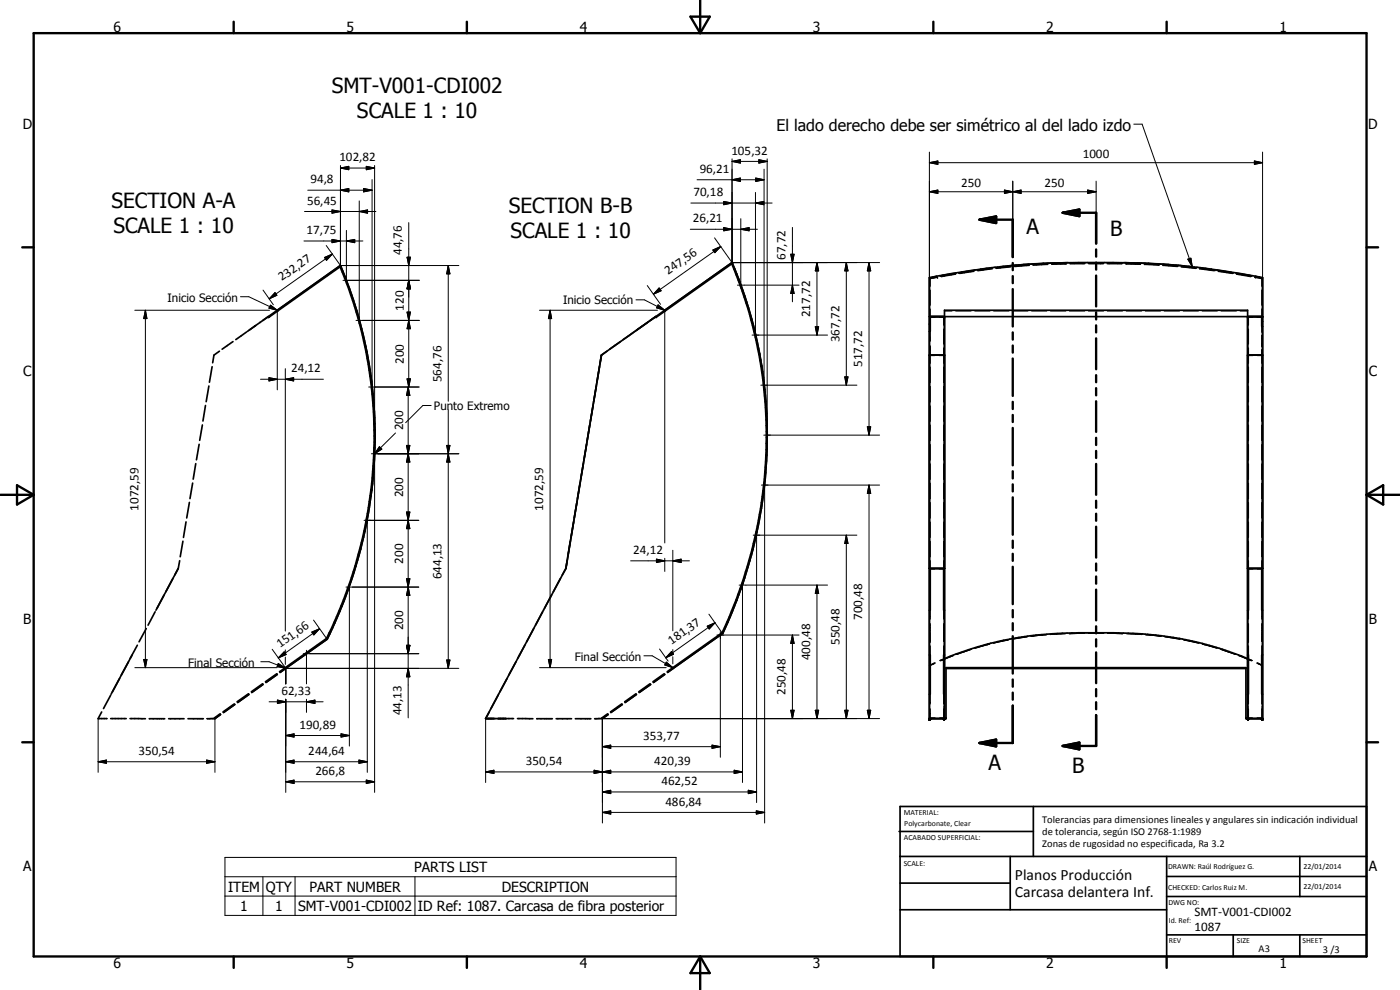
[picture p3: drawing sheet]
<svg xmlns="http://www.w3.org/2000/svg" width="420mm" height="297mm" viewBox="0 0 420 297" stroke-linecap="round" stroke-linejoin="round" font-family="sans-serif">
<g fill="none" stroke="#000" stroke-width=".51">
<path d="M102.2 79.7l3.2 8.4M102.2 79.7l-19 13.4 .1 .2M102.2 79.7l-21.7 15.3M102.2 79.7l.7 1.6M219.7 78.8l2.1 5.2 2.3 6.8M219.7 78.8l3.2 8.3M219.7 78.8l-.2 .1M219.7 78.8l-39.2 27.8M313.1 79l-10.7 .8M320.6 78.8l-7.5 .2M337.3 78.8l7.5 .2 10.6 .8M74 99.6l-3.2 2.3"/>
<path d="M80.5 95l-6.3 4.4M80.5 95l.2 .2M80.7 95.2l-.2 .1M83.3 93.3l18.8-13.2a134.1 134.1 0 0 1-4.1 111.5l-14.1 9.9M83.3 93.3l-2.6 1.9M102.9 81.6a121.4 121.4 0 0 1 5.6 16.9M105.5 88.3a121.1 121.1 0 0 1 4.2 15.5M108.5 98.7l1.6 6.8 .9 5.4M190.3 99.6l-3.3 2.3M192.7 97.9l-1.6 1.1M196.9 95.2l-.1 .1M196.9 95.2l-.1-.2-1.7 1.1"/>
<path d="M199.5 93.1l.1 .2M199.6 93.3l20-14.1a135.9 135.9 0 0 1-2.9 110.7l-14.8 10.4M199.6 93.3l-2.7 1.9M223.5 88.8l2.1 6.9M224.6 92.2l.5 1.8M225.2 94.1l1.3 5.3 2.1 10.5M226 97.4l2 8.8 .9 5.4M278.9 83.3a221.6 221.6 0 0 1 44.9-4.5h10.2a221.7 221.7 0 0 1 44.9 4.5v132.3h-5v-15.3h-90v15.3h-5zM278.9 95h100M279.2 95v4.4M378.7 95v3M62.7 115.8l-.8 4.7"/>
<path d="M63.7 110l-.8 4.7M65.9 105.4l-1.7 1.2-.4 2.2M69.9 102.5l-3.2 2.3M109.8 103.9l1.7 10.7 .8 9M111.5 114.5l.4 3.6M111.9 118.2l.2 1.8M179 115.8l-.8 4.7M179.9 110l-.8 4.7M180.5 106.6l-10.7 64M182.1 105.4l-1.6 1.2M186.2 102.5l-3.2 2.3M228.8 111.5l.5 3.6"/>
<path d="M229.1 113.2l.2 1.9M229.3 115.1l.2 1.8M229.5 116.8l.4 5.5M229.7 118.6l.4 5.4M278.9 106.6h4.6M374.4 106.6h4.5M58.7 139.1l-.7 4.7M59.8 133.3l-.8 4.7M60.7 127.5l-.8 4.6M61.7 121.7l-.8 4.6M112.3 138l-.2 3.6M112.3 123.5l.1 1.9"/>
<path d="M112.4 125.3l.1 1.9M112.5 127.1l-.2 10.9M175.1 139.1l-.8 4.7M176.1 133.3l-.9 4.7M177 127.5l-.8 4.6M178 121.7l-.8 4.6M230 138.3l-.4 5.4M230.1 124l.1 1.8M230.2 125.8v3.6M230.2 134.7l-.1 1.8M230.2 131.1l-.2 7.2M230.2 129.3v1.9"/>
<path d="M55.8 156.6l-.7 4.6M56.8 150.7l-.8 4.7M57.8 144.9l-.8 4.7M109.8 157.7l-.7 3.5M110.5 154.1l-1.4 7.1M110.5 154.1l-.3 1.8M112 143.4l-1.5 10.7M112.1 141.6l-.1 1.8M172.2 156.6l-.8 4.6M173.1 150.7l-.8 4.7M174.1 144.9l-.8 4.7M227.1 159.6l-1.1 5.2"/>
<path d="M227.9 156.1l-1.9 8.7M227.9 156.1l-.4 1.8M228.5 152.6l-.6 3.5M228.8 150.8l-.3 1.7M229.4 145.4l-.9 7.2M229.6 143.6l-.2 1.9M49.2 178.6l-2.1 3.9M53.9 168.2l-.4 2.4-6.7 12.5M54.9 162.4l-.8 4.6M103.9 178.5l-2.7 6.7-3 6.6-12.4 8.7M103.9 178.5l-1.3 3.4M104.5 176.8l-.6 1.7"/>
<path d="M105.7 173.4l-1.8 5.1M105.7 173.4l-1.2 3.4M106.2 171.7l-.5 1.7M108.2 164.7l-2.5 8.7M109.1 161.2l-.9 3.6M165.5 178.6l-2.1 3.9M168.2 173.6l-2.1 3.9M169.8 170.6l-24.1 45M169.8 170.6l-1.1 2M170.2 168.2l-.4 2.4M171.1 162.4l-.7 4.6M225 168.3l-1 3.4"/>
<path d="M226 164.8a150.2 150.2 0 0 1-9.1 25.2l-14.9 10.5M278.9 170.6h4.6M279.2 170.6v12.5M283.2 170.6v12.5M374.4 170.6h4.5M374.7 170.6v12.5M378.7 170.6v12.5M38.6 198.6l-2.2 4M39.7 196.5l-6.4 11.8M41.2 193.6l-2.1 4M43.9 188.6l-2.2 4M46.6 183.6l-2.2 4"/>
<path d="M154.8 198.6l-2.1 4M157.5 193.6l-2.1 4M162.8 183.6l-2.1 4M279.2 196.5v11.8M283.2 196.5v11.8M283.5 197.6a104.3 104.3 0 0 1 40-7.7h10.9a104.2 104.2 0 0 1 40 7.7M374.7 196.5v11.8M378.7 196.5v11.8M30.5 213.6l-1 2h2.6M33.2 215.6h4.7M33.2 208.6l-2.1 4M39 215.6h4.6"/>
<path d="M44.8 215.6h4.6M50.6 215.6h4.6M56.4 215.6h4.6M64.5 215.5v.1M64.5 215.6h-2.3M66.1 214.2l-1.7 1.2M66.2 214.4l-1.7 1.2M70.3 211.2l-3.4 2.4M70.5 211.4l-3.4 2.4M74.6 208.2l-3.4 2.4M74.7 208.4l-3.4 2.4M78.8 205.1l-3.4 2.5"/>
<path d="M78.9 205.4l-3.3 2.4M83.1 202.1l-3.4 2.5M83.2 202.4l-3.4 2.4M85.6 200.3l.2 .2M85.8 200.5l-1.7 1.3M145.7 215.6h8.4M146.8 213.6l-1.1 2M149.5 208.6l-2.1 4M155.3 215.6h4.6M161.1 215.6h4.7M166.9 215.6h4.6M172.7 215.6h4.6"/>
<path d="M180.8 215.6h-2.3M182.4 214.2l-1.7 1.2 .1 .2M182.5 214.4l-1.7 1.2M186.6 211.2l-3.4 2.4M186.8 211.4l-3.5 2.4M190.9 208.2l-3.4 2.4M191 208.4l-3.4 2.4M195.1 205.1l-3.4 2.5M195.3 205.4l-3.5 2.4M199.3 202.1l-3.4 2.5M199.5 202.4l-3.4 2.4M201.9 200.3l.1 .2"/>
<path d="M201.9 200.3l-1.7 1.2M202 200.5l-1.6 1.3M279.2 215.6h.1M283.5 215.6v-122.5h90.9v122.5M283.5 215.4h.4M283.9 200.5h90M373.9 215.4h.5M378.7 215.6h.1M269.8 249.5h40.3M270.1 242h140v45h-140zM270.1 257h140M303.2 257v16"/>
<path d="M310.1 242v15M350.1 257v30M390.1 257v12M270.1 265h33.1M270.1 273h80M350.1 269h60M350.1 263h60M350.1 280.5h60M370.1 280.5v6.5M390.1 280.5v6.5"/>
</g>
<g fill="#000">
<circle cx="281.4" cy="83.2" r=".18"/>
<circle cx="283.5" cy="95.2" r=".25"/>
<circle cx="364.9" cy="80.9" r=".18"/>
<circle cx="374.4" cy="95.2" r=".25"/>
<circle cx="376.8" cy="83.1" r=".18"/>
<circle cx="378.9" cy="95" r=".18"/>
<circle cx="378.9" cy="95" r=".25"/>
<circle cx="378.7" cy="104.9" r=".18"/>
<circle cx="279.2" cy="192.4" r=".18"/>
<circle cx="374.7" cy="192.4" r=".18"/>
<circle cx="278.9" cy="215.6" r=".25"/>
<circle cx="279.2" cy="215.6" r=".25"/>
<circle cx="283.2" cy="215.6" r=".25"/>
<circle cx="283.5" cy="215.6" r=".25"/>
<circle cx="374.4" cy="215.6" r=".25"/>
<circle cx="374.7" cy="215.6" r=".25"/>
<circle cx="378.7" cy="215.6" r=".25"/>
<circle cx="378.9" cy="215.6" r=".25"/>
</g>
<g fill="none" stroke="#000" stroke-width=".35">
<path d="M302.4 79.8l-2.4 .3M303.3 79.9l-4.5 .5M303.3 80l-4.5 .4M307.1 79.6l-2.7 .3M307.1 79.6l-2.7 .2M308 79.5l-.9 .1M308.6 79.5h.2l-1.7 .1M308.9 79.7l-4.4 .3M314.4 79.2h.1M314.4 79.2l-4.4 .2 4.4-.2M314.5 79.4l-4.5 .2M320 79l-4.5 .2 4.5-.1"/>
<path d="M320.1 79.2l-4.5 .1M321.7 79h-.6h4.5M322.8 78.8h-2.2M323.9 78.8h4.5M325.6 79.2h-4.5M326.7 79.2h4.5M326.7 79h4.5M329.5 78.8h4.4M332.3 79.2h4.4M332.3 79h4.5M334.8 79h1.9M335.1 78.8h2.2"/>
<path d="M337.9 79.2l4.4 .1M337.9 79l4.4 .2-4.4-.1M343.4 79.4l4.4 .2M347.9 79.4l-4.4-.2 4.4 .3M348.9 79.7l4.5 .3M353.5 79.8l-4.5-.3 4.5 .4M354.6 79.9l4.5 .5M354.6 80l4.5 .4M355.4 79.8l2.4 .3M278.9 83.5l2.2-.4zM279.2 95.2h1.4M279.2 87v4.6"/>
<path d="M279.2 92.7v2.3h-.3M279.2 99.4v3M281.3 82.8l-2.4 .5M281.4 83.2l-2.2 .4v2.3M282 95.2h1.5M283.2 98.7v4.6M283.3 95.3l-.1 2.3M283.4 95.3h.1M283.5 93.3h2.2M284.3 82.5l-2.1 .4 .4-.1M285.7 82.3l1-.2-3.2 .6M286.8 82.3l-4.3 .8"/>
<path d="M286.8 93.3h4.6M287.1 81.8l-4.7 .8M292.1 81.3h.1M292.1 81.3l-4.4 .7 4.5-.7M292.3 81.4l-4.4 .7M292.6 93.3h4.5M293 80.9l-4.7 .8M297.7 80.5l-4.4 .6M297.7 80.6l-4.4 .6M297.8 80.7l-4.4 .6M298.2 93.3h4.6M298.9 80.2l-4.7 .6"/>
<path d="M303.4 80.1l-4.4 .5M303.9 93.3h4.6M309.6 93.3h4.5M315.3 93.3h4.6M321 93.3h4.5M326.7 93.3h4.5M332.3 93.3h4.6M338 93.3h4.6M343.7 93.3h4.6M349.4 93.3h4.6M354.5 80.1l4.4 .5M355.1 93.3h4.6"/>
<path d="M359 80.2l4.7 .6M360 80.7l4.4 .6M360.2 80.5l4.4 .7M360.2 80.6l1.1 .1M360.8 93.3h4.5M361.9 80.8l2.7 .3M364.9 80.9l4.7 .8M365.5 81.4l4.4 .7M365.7 81.3l4.5 .7-1.6-.3M365.7 81.3l1 .1M366.5 93.3h4.5M369.9 82.1h.1"/>
<path d="M370.7 81.8l4.7 .8M371 82.3l4.4 .8M371.3 82.2l4.3 .7zM372.2 93.3h2.2M374.4 95.3h.1M374.4 95.2h1.5M374.6 95.3l.1 2.3M374.7 98.7v4.6M376.5 83.2l2.2 .4v2.3M376.6 82.8l2.3 .5M377.3 95.2h1.4M377.9 83.3l-1.1-.2 2.1 .4"/>
<path d="M378.7 87v4.6M378.7 92.7l.1 2.3M378.7 98v1.7M378.9 95h.1M279.2 103.8v5.2M279.2 110.2v4.6M279.2 116v4.6M279.2 106.7h1.3M281.8 106.7h1.4M283.2 110.5h.1M283.2 101.9h.1M283.2 104.4v4.6"/>
<path d="M283.2 110.2v4.6M283.2 116v4.6M283.4 110.5h.1M283.4 101.9h.1M374.4 110.5h.1M374.4 101.9h.1M374.6 110.5h.1M374.6 101.9h.1M374.7 104.4v4.6M374.7 110.2v4.6M374.7 116v4.6M374.7 106.7h1.3"/>
<path d="M377.3 106.7h1.4M378.7 100.6v3.5M378.7 104.9v4.1M378.7 110.2v4.6M378.7 116v4.6M279.2 121.8v4.6M279.2 127.6v4.6M279.2 133.4v4.6M279.2 139.2v4.6M283.2 121.8v4.6M283.2 127.6v4.6M283.2 133.4v4.6"/>
<path d="M283.2 139.2v4.6M374.7 121.8v4.6M374.7 127.6v4.6M374.7 133.4v4.6M374.7 139.2v4.6M378.7 121.8v4.6M378.7 127.6v4.6M378.7 133.4v4.6M378.7 139.2v4.6M279.2 145v4.6M279.2 150.8v4.6M279.2 156.6v4.6"/>
<path d="M283.2 145v4.6M283.2 150.8v4.6M283.2 156.6v4.6M374.7 145v4.6M374.7 150.8v4.6M374.7 156.6v4.6M378.7 145v4.6M378.7 150.8v4.6M378.7 156.6v4.6M279.2 170.7h1.3M279.2 162.4v4.6M279.2 168.2v2.4"/>
<path d="M279.2 170.6h1.3M281.8 170.7h1.4M281.8 170.6h1.4M283.2 174.5h.1M283.2 162.4v4.6M283.2 168.2v2.4M283.4 174.5h.1M374.4 174.5h.1M374.6 174.5h.1M374.7 170.7h1.3M374.7 162.4v4.6M374.7 168.2v2.4"/>
<path d="M374.7 170.6h1.3M377.3 170.7h1.4M377.3 170.6h1.4M378.7 162.4v4.6M378.7 168.2v2.4M279.2 183.1v2.7M279.2 187.1v5.3M279.2 193.8v2.7M280.6 199l-1.7 .8M280.6 198.8l-1.4 .7M283.2 183.1v2.7M283.2 187.1v5.3"/>
<path d="M283.2 193.8v2.7M283.5 197.6l-1.5 .6M286.1 196.7l-3.8 1.5M291.5 194.8l-4.3 1.5M297 193.3l-4.4 1.2M302.6 192l-4.5 1M303.8 191.8h.1M308.3 191.1l-4.5 .7M314 190.5l-4.6 .4M319.7 190.1l-4.5 .3M325.5 190l-4.6 .1M326.6 190h4.6"/>
<path d="M332.4 190l4.6 .1M338.1 190.1l4.6 .3M343.9 190.5l4.5 .4M349.6 191.1l4.5 .7M355.2 192l4.5 1M360.8 193.3l4.5 1.2M366.4 194.8l4.3 1.5M371.8 196.7l3.8 1.5M374.4 197.6l1.5 .6M374.7 183.1v2.7M374.7 187.1v5.3M374.7 193.8v2.7"/>
<path d="M377.3 199l1.6 .8M377.3 198.8l1.4 .7M378.7 183.1v2.7M378.7 187.1v5.3M378.7 193.8v2.7M278.9 210.8h.3M278.9 214.1h.3M279.2 208.3v2.9M279.2 212.7v2.9M279.2 215.4h1.4M282 215.4h1.5M283.2 208.3v2.9"/>
<path d="M283.2 212.7v2.9M283.2 212.1h.1M283.2 212.8h.1M283.4 212.1h.1M283.4 212.8h.1M374.4 215.4h1.5M374.4 212.1h.1M374.4 212.8h.1M374.6 212.1h.1M374.6 212.8h.1M374.7 208.3v2.9M374.7 212.7v2.9"/>
<path d="M377.3 215.4h1.4M378.7 208.3v2.9M378.7 212.7v2.9M378.7 212.1h.1M378.7 212.8h.1M378.9 212.1h.1M378.9 212.8h.1"/>
</g>
<g fill="none" stroke="#000" stroke-width=".71">
<path d="M10.1 9.9h400v277.1h-400zM70.1 6.5v3.4M140.1 6.5v3.4M207.2 5h5.8l-2.9 4.9zM210.1 0v9.9M280.1 6.5v3.4M350.1 6.5v3.4M6.7 74.2h3.4M294 65.9l4.9-1v2zM294 65.9h9.9v11.2M303.9 78.9v2.2M318.9 63.8l5-.9v2z"/>
<path d="M318.9 63.8h10.1v9.3M329 74.8v2.2M329 78.8v2.1M410.1 74.2h3.5M303.9 82.8v2.2M303.9 86.7v11.3M303.9 99.7v2.2M329 82.7v9.2M329 93.7v2.1M329 97.6v2.1M303.9 103.7v2.1M303.9 107.6v11.2"/>
<path d="M329 101.5v9.3M329 112.6v2.1M329 116.5v2.1M303.9 120.6v2.1M303.9 124.5v2.1M303.9 128.4v11.2M329 120.4v9.2M329 131.4v2.1M329 135.3v2.1M329 139.2v9.3M.1 148.5h10M5.1 145.6l5 2.9-5 2.9z"/>
<path d="M303.9 141.4v2.2M303.9 145.3v2.1M303.9 149.2v11.2M329 150.2v2.2M329 154.1v2.2M329 158v9.3M410.1 148.5h10M410.1 148.5l5-2.9v5.8zM303.9 162.2v2.2M303.9 166.2v2.1M303.9 170.1v11.2M329 169.1v2.1"/>
<path d="M329 173v2.1M329 176.9v9.2M303.9 183v2.2M303.9 187v2.1M303.9 190.9v11.2M329 187.9v2.1M329 191.8v2.2M329 195.7v9.3M303.9 203.9v2.1M303.9 207.8v2.1M303.9 211.7v11.2h-9.9M329 206.8v2.1"/>
<path d="M329 210.7v2.1M329 214.5v9.3h-10.1M6.7 222.7h3.4M294 222.9l4.9-1v2zM318.9 223.8l5-1v2zM410.1 222.7h3.5M70.1 287v3.4M140.1 287v3.4M210.1 287v10M210.1 287l2.9 5h-5.8zM280.1 287v3.4M350.1 287v3.4"/>
</g>
<g fill="none" stroke="#000" stroke-width=".3">
<path d="M340.3 37.3h2.5l15 42.7M92.4 57.1h19.3M102.2 50.4l2.5-.5v1zM102.2 57.1l2.5-.5v1zM102.2 50.4h10.2M102.2 49.7v30M109.1 56.6l2.6 .5-2.6 .5zM109.9 49.9l2.5 .5-2.5 .5zM111.7 53.9v63.2M112.4 49.7v85M209.2 53.9h20.1M219.7 48.4l2.5-.5v1z"/>
<path d="M219.7 53.9l2.5-.5v1zM219.7 48.4h10.5M219.7 47.7v31.1M226.7 57.7v43.9M226.8 53.4l2.5 .5-2.5 .5zM227.7 47.9l2.5 .5-2.5 .5zM229.3 50.8v65.7M230.2 47.7v83.9M278.9 48.8l2.6-.5v1zM278.9 57.5l2.6-.5v1zM278.9 48.8h100M278.9 45.6v37.7"/>
<path d="M278.9 57.5h50.1M301.4 57l2.5 .5-2.5 .5zM301.4 57l5 1v-1l-5 1zM303.9 57.5l2.5-.5v1zM303.9 54.4v11.5M326.4 57l2.6 .5-2.6 .5zM329 54.4v9.4M376.5 48.3l2.4 .5-2.4 .5zM378.9 45.6v37.7M91.2 72.3h17.7M91.4 63.5h21.4M97.4 77.3l2.3-1.1-1.7 1.9z"/>
<path d="M97.9 73.7l4.3 6M99.6 63l2.6 .5-2.6 .5zM99.6 71.8l2.6 .5-2.6 .5zM99.7 76.2l-18.9 13.5M102.2 79.7h35.5M104 72.3l2.5-.5v1zM104 69.1v16M107.8 63.5l2.5-.5v1zM107.8 60.3v36.9M122.2 77.2h1l-.5 2.5zM122.7 66.8v49.3M134.5 79.7l.5 2.5h-.9z"/>
<path d="M134.5 79.7v40.7M207.2 68.8h20.1M207.3 60.9h24.4M213.9 75l2.4-1-1.8 1.8zM214.4 71.4l5.3 7.4M216.3 74l-20.2 14.3M217.2 60.5l2.5 .4-2.5 .5zM217.2 68.3l2.5 .5-2.5 .5zM219.7 78.8h44.3M222.3 68.8l2.5-.5v1zM222.3 65.6v20.9M226.7 60.9l2.5-.4v.9z"/>
<path d="M237.3 76.3h1l-.5 2.5zM237.8 68.2v22.4M245.2 78.8l.5 2.5h-1zM245.2 78.8v21.7M254 78.8l.5 2.5h-1zM254 78.8v36.8M260.8 78.8l.5 2.5h-1zM260.8 78.8v51.8M356.5 77.8l.9-.3 .4 2.5zM40.5 93.1h40.4M43.6 93.1l.5 2.5h-1zM43.6 93.1v107.2"/>
<path d="M72.2 89h2.5l8.5 4.1M78.9 87l3.1 4.4M81.2 91.6l2 1.5-2.5-.6zM82.5 87.8l.6 .8-2.3 1.1zM83.1 93.1h.1M83.1 93l.1 .1M83.2 93.1v23.9M83.9 92.6l-.6 .6M99.3 81.7l-1.1 1.1M102.9 84.1h22.9M103.2 82.3l-.2 .2M104.5 85.5l-.2 .2"/>
<path d="M105.7 88.8l-.3 .2M106.8 92.2l-.3 .2M106.8 96.1h19M107.8 95.7l-.2 .2M108.7 99.2l-.2 .2M122.2 93.6h1l-.5 2.5zM122.2 93.6l1 5h-1l1-5zM122.7 84.1l.5 2.6h-1zM122.7 96.1l.5 2.5h-1zM161.9 93.1h35.4M165.1 93.1l.5 2.5h-1zM165.1 93.1v107.2"/>
<path d="M190.9 90h2.5l6.1 3.1M194.3 85.7l3.9 5.6M197.5 91.5l2 1.6-2.4-.7zM197.8 86.4l.6 .8-2.3 1.1zM199.4 93.1h.1M199.4 93l.1 .1M199.5 93.1v69.8M201.3 91.8l-1 1M216.7 80.9l-1.1 1.1M220.8 81.3l-.3 .2M221.3 85.6h18.5M222 84.6l-.2 .2"/>
<path d="M223.2 87.9l-.2 .2M224.3 91.3l-.2 .2M225.3 94.7l-.2 .3M226.3 98.3l-.3 .2M237.8 85.6l.5 2.5h-1zM244.7 98h1l-.5 2.5zM78.2 113.8h18.9M80.7 113.3l2.5 .5-2.5 .5zM85.6 113.8l2.5-.5v1zM85.6 110.6v78.8M109.5 102.9l-.2 .2M110.3 106.6l-.2 .2"/>
<path d="M110.6 116.1h15.2M110.9 110.4l-.2 .3M111.5 114.4l-.2 .2M112 118.4l-.3 .3M122.2 113.7h1l-.5 2.4zM122.5 116.1l.5 2.6h-1zM122.5 116.1v99.3M225.7 100.5h22.7M227.1 101.9l-.2 .3M227.9 105.7l-.2 .2M228.3 115.6h28.9M228.5 109.5l-.2 .2"/>
<path d="M229.1 113.4l-.2 .2M229.6 117.4l-.2 .2M253.5 113.1h1l-.5 2.5zM111.5 136.1h26.2M112.3 122.6l-.3 .3M112.4 135.9l-.2 .3M112.4 135.1v102.6M112.5 126.9l-.3 .2M112.6 131.3l-.3 .3M113.9 134l.7 .7-2.2 1.4zM118.7 129.9l-6.3 6.2M122 133.6h1l-.5 2.5z"/>
<path d="M122 133.6l1 5h-1l1-5zM122.5 136.1l.5 2.5h-1zM129.4 121.7h-2.5l-5.2 5.1M134.1 133.6h.9l-.5 2.5zM134.5 136.1l.5 2.5h-.9zM134.5 123v77.5M229.2 130.6h34.8M229.9 139.5l-.2 .2M229.9 121.6l-.2 .2M230.2 125.9l-.3 .2M230.2 134.8l-.3 .2M230.2 130.2l-.2 .3"/>
<path d="M260.3 128.1h1l-.5 2.5zM109.3 156.1h16.4M110.1 156.2l-.3 .3M110.2 155.1v76.6M111.1 150.7l-.3 .3M111.7 145.6l-.2 .3M112.2 140.6l-.3 .3M122 153.6h1l-.5 2.5zM122 153.6l1 5h-1l1-5zM122.5 156.1l.5 2.5h-1zM227.1 159.6v81.2M228.1 154.8l-.3 .3"/>
<path d="M228.5 145.5h35.5M228.9 149.5l-.3 .3M229.5 144.6v102.3M229.6 144.4l-.3 .3M260.8 145.5l.5 2.5h-1zM260.8 145.5v70.1M103.8 176.1h21.9M104.8 175.1v48.8M105.4 174.4l-.5 .5M107.3 167.9l-.3 .4M108.9 161.9l-.3 .3M122 173.7h1l-.5 2.4z"/>
<path d="M122 173.7l1 4.9h-1l1-4.9zM122.5 176.1l.5 2.5h-1zM189.3 168.3h17.6M197 167.8l2.5 .5-2.5 .5zM199.5 167.5v3.9M201.9 168.3l2.5-.5v1zM201.9 165.1v24.2M221.3 179.6l-.4 .4M221.8 175.6h26.6M222.8 174.5v60.3M223.7 172.7l-.4 .4M225.5 166.4l-.3 .4"/>
<path d="M226 160.6h31.2M227 160.4l-.4 .4M245.2 175.6l.5 2.5h-1zM245.2 175.6v40M254 160.6l.5 2.5h-1zM254 160.6v55M43.1 197.9h1l-.5 2.4zM78.3 198.5h2.5l4.9 1.9M81.7 194.8l3.9 5.5M83.5 199.1l2.2 1.3-2.5-.4zM85.3 195.6l.6 .8-2.4 1zM85.6 195v1.2"/>
<path d="M85.6 197.1v2.2M91 196.1h34.7M92 195.1v10.1M93.6 189.7l2.3-1.1-1.7 1.9zM94.1 186.1l3.9 5.5M95.2 193.5l-1.1 1.1M95.9 188.6l-12.4 8.8M99.3 189.5l-.5 .5M102.7 181.5l-.4 .5M122 193.6h1l-.5 2.5zM134.1 198h.9l-.5 2.5zM164.6 197.9h1l-.5 2.4z"/>
<path d="M193.2 196.8h2.5l6.2 3.5M197.9 194.7l2.6 3.7M200 198.7l1.9 1.6-2.4-.8zM201.5 195.5l.6 .8-2.3 1.1zM201.9 194.9v1.3M201.9 197.1v2.1M212.2 187.9l2.4-1-1.8 1.8zM212.6 192.8l-1.1 1M212.8 184.3l3.9 5.6M214.6 186.9l-14.8 10.5M215.2 190.5h24.6M216.2 189.5v37.7"/>
<path d="M218.2 187.2l-.5 .5M237.8 190.5l.5 2.5h-1zM237.8 190.5v25.1M29.5 215.6v16.1M40.5 200.3h42.7M62 215.6h2.5M64.5 215.6v16.1M66.1 214.5l-1.6 1.1M80.8 210.6h16.2M83.3 210.1l2.5 .5-2.5 .5zM85.8 209.8v27.9M92 210.6l2.5-.5v1z"/>
<path d="M92 209.8v3.9M122.5 200.5l.5 2.6h-1zM137.7 200.5h-51.9v4.7M145.7 215.6v19.2M161.9 200.3h38M201.8 200.3h.1M201.9 200.2v.1M237.3 213.1h1l-.5 2.5zM244.7 213.1h1l-.5 2.5zM253.5 213.1h1l-.5 2.5zM260.3 213.1h1l-.5 2.5zM264 215.6h-83.2v31.3"/>
<path d="M29.5 228.6l2.5-.6v1zM29.5 228.6h35M62 228l2.5 .6-2.5 .4zM85.8 234.6l2.5-.5v1zM85.8 228.6l2.5-.6v1zM85.8 220.7l2.5-.5v.9zM85.8 228.6h24.4M85.8 234.6h26.6M85.8 220.7h19M102.4 220.2l2.4 .5-2.4 .4zM107.7 228l2.5 .6-2.5 .4zM109.9 234.1l2.5 .5-2.5 .5z"/>
<path d="M145.7 231.6l2.5-.5v1zM145.7 231.6h77.1M178.3 231.1l2.5 .5-2.5 .5zM180.8 237.6l2.5-.5v1zM180.8 231.6l2.5-.5v1zM180.8 224l2.5-.4v.9zM180.8 237.6h46.3M180.8 224h35.4M213.7 223.6l2.5 .4-2.5 .5zM220.3 231.1l2.5 .5-2.5 .5zM224.6 237.1l2.5 .5-2.5 .5zM67.5 257.3h135.4v17.4h-135.4z"/>
<path d="M180.8 243.8l2.5-.5v1zM180.8 243.8h48.7M227 243.3l2.5 .5-2.5 .5zM67.5 263.1h135.4M67.5 268.9h135.4M78.9 263.1v11.6M88.5 263.1v11.6M124.5 263.1v11.6"/>
</g>
<g fill="#000">
<path d="M102.2 50.4l2.5-.5v1zM102.2 57.1l2.5-.5v1zM109.1 56.6l2.6 .5-2.6 .5zM109.9 49.9l2.5 .5-2.5 .5zM219.7 48.4l2.5-.5v1zM219.7 53.9l2.5-.5v1zM226.8 53.4l2.5 .5-2.5 .5zM227.7 47.9l2.5 .5-2.5 .5zM278.9 48.8l2.6-.5v1zM278.9 57.5l2.6-.5v1zM301.4 57l2.5 .5-2.5 .5zM303.9 57.5l2.5-.5v1z"/>
<path d="M326.4 57l2.6 .5-2.6 .5zM376.5 48.3l2.4 .5-2.4 .5zM97.4 77.3l2.3-1.1-1.7 1.9zM99.6 63l2.6 .5-2.6 .5zM99.6 71.8l2.6 .5-2.6 .5zM104 72.3l2.5-.5v1zM107.8 63.5l2.5-.5v1zM122.2 77.2h1l-.5 2.5zM213.9 75l2.4-1-1.8 1.8zM217.2 60.5l2.5 .4-2.5 .5zM217.2 68.3l2.5 .5-2.5 .5zM222.3 68.8l2.5-.5v1z"/>
<path d="M226.7 60.9l2.5-.4v.9zM237.3 76.3h1l-.5 2.5zM294 65.9l4.9-1v2zM318.9 63.8l5-.9v2zM356.5 77.8l.9-.3 .4 2.5zM43.6 93.1l.5 2.5h-1zM81.2 91.6l2 1.5-2.5-.6zM82.5 87.8l.6 .8-2.3 1.1zM122.2 93.6h1l-.5 2.5zM122.7 84.1l.5 2.6h-1zM122.7 96.1l.5 2.5h-1zM134.5 79.7l.5 2.5h-.9z"/>
<path d="M165.1 93.1l.5 2.5h-1zM197.5 91.5l2 1.6-2.4-.7zM197.8 86.4l.6 .8-2.3 1.1zM237.8 85.6l.5 2.5h-1zM244.7 98h1l-.5 2.5zM245.2 78.8l.5 2.5h-1zM254 78.8l.5 2.5h-1zM260.8 78.8l.5 2.5h-1zM80.7 113.3l2.5 .5-2.5 .5zM85.6 113.8l2.5-.5v1zM122.2 113.7h1l-.5 2.4zM122.5 116.1l.5 2.6h-1z"/>
<path d="M253.5 113.1h1l-.5 2.5zM113.9 134l.7 .7-2.2 1.4zM122 133.6h1l-.5 2.5zM122.5 136.1l.5 2.5h-1zM134.1 133.6h.9l-.5 2.5zM134.5 136.1l.5 2.5h-.9zM260.3 128.1h1l-.5 2.5zM122 153.6h1l-.5 2.5zM122.5 156.1l.5 2.5h-1zM260.8 145.5l.5 2.5h-1zM122 173.7h1l-.5 2.4zM122.5 176.1l.5 2.5h-1z"/>
<path d="M197 167.8l2.5 .5-2.5 .5zM201.9 168.3l2.5-.5v1zM245.2 175.6l.5 2.5h-1zM254 160.6l.5 2.5h-1zM43.1 197.9h1l-.5 2.4zM85.3 195.6l.6 .8-2.4 1zM93.6 189.7l2.3-1.1-1.7 1.9zM122 193.6h1l-.5 2.5zM134.1 198h.9l-.5 2.5zM164.6 197.9h1l-.5 2.4zM200 198.7l1.9 1.6-2.4-.8zM201.5 195.5l.6 .8-2.3 1.1z"/>
<path d="M212.2 187.9l2.4-1-1.8 1.8zM237.8 190.5l.5 2.5h-1zM83.5 199.1l2.2 1.3-2.5-.4zM83.3 210.1l2.5 .5-2.5 .5zM92 210.6l2.5-.5v1zM122.5 200.5l.5 2.6h-1zM237.3 213.1h1l-.5 2.5zM244.7 213.1h1l-.5 2.5zM253.5 213.1h1l-.5 2.5zM260.3 213.1h1l-.5 2.5zM29.5 228.6l2.5-.6v1zM62 228l2.5 .6-2.5 .4z"/>
<path d="M85.8 234.6l2.5-.5v1zM85.8 228.6l2.5-.6v1zM85.8 220.7l2.5-.5v.9zM102.4 220.2l2.4 .5-2.4 .4zM107.7 228l2.5 .6-2.5 .4zM109.9 234.1l2.5 .5-2.5 .5zM145.7 231.6l2.5-.5v1zM178.3 231.1l2.5 .5-2.5 .5zM180.8 237.6l2.5-.5v1zM180.8 231.6l2.5-.5v1zM180.8 224l2.5-.4v.9zM213.7 223.6l2.5 .4-2.5 .5z"/>
<path d="M220.3 231.1l2.5 .5-2.5 .5zM224.6 237.1l2.5 .5-2.5 .5zM294 222.9l4.9-1v2zM318.9 223.8l5-1v2zM180.8 243.8l2.5-.5v1zM227 243.3l2.5 .5-2.5 .5z"/>
</g>
<g font-size="6.3">
<text x="99.6" y="28">SMT-V001-CDI002</text>
<text x="107.1" y="35.5">SCALE 1 : 10</text>
<text x="33.4" y="62.4">SECTION A-A</text>
<text x="152.7" y="63.8">SECTION B-B</text>
<text x="34" y="69.9">SCALE 1 : 10</text>
<text x="153.2" y="71.4">SCALE 1 : 10</text>
<text x="308" y="70.3">A</text>
<text x="333.2" y="70.8">B</text>
<text x="296.6" y="231">A</text>
<text x="321.8" y="231.9">B</text>
</g>
<text font-size="4.8" x="233" y="39.2">El lado derecho debe ser simétrico al del lado izdo</text>
<g font-size="4.7">
<text x="304.6" y="263.9">Planos Producción</text>
<text x="304.6" y="269.3">Carcasa delantera Inf.</text>
</g>
<g font-size="4.2">
<text x="34" y="9.6">6</text>
<text x="104" y="9.6">5</text>
<text x="174" y="9.6">4</text>
<text x="244" y="9.6">3</text>
<text x="314" y="9.6">2</text>
<text x="384" y="9.6">1</text>
<text x="6.8" y="38.7">D</text>
<text x="410.6" y="38.7">D</text>
<text x="7" y="112.9">C</text>
<text x="410.8" y="112.9">C</text>
<text x="7" y="187.1">B</text>
<text x="410.8" y="187.1">B</text>
<text x="7" y="261.4">A</text>
<text x="124.3" y="261.7">PARTS LIST</text>
<text x="410.8" y="261.4">A</text>
<text x="68.4" y="267.5">ITEM</text>
<text x="79.8" y="267.5">QTY</text>
<text x="92.9" y="267.5">PART NUMBER</text>
<text x="150.6" y="267.5">DESCRIPTION</text>
<text x="72.1" y="273.3">1</text>
<text x="82.6" y="273.3">1</text>
<text x="89.5" y="273.3">SMT-V001-CDI002</text>
<text x="125.4" y="273.4">ID Ref: 1087. Carcasa de fibra posterior</text>
<text x="34" y="290.4">6</text>
<text x="104" y="290.4">5</text>
<text x="174" y="290.4">4</text>
<text x="244" y="290.4">3</text>
<text x="314" y="290.4">2</text>
<text x="384" y="290.4">1</text>
</g>
<g font-size="3.9">
<text x="219.5" y="46.4">105,32</text>
<text x="324.9" y="47.3">1000</text>
<text x="101.8" y="48.3">102,82</text>
<text x="210" y="51.9">96,21</text>
<text x="93.2" y="55">94,8</text>
<text x="208.1" y="58.9">70,18</text>
<text x="288.4" y="56">250</text>
<text x="313.4" y="56">250</text>
<text x="92.1" y="61.4">56,45</text>
<text x="92" y="70.3">17,75</text>
<text x="208" y="66.7">26,21</text>
<text x="120.6" y="76.5" transform="rotate(-90 120.6 76.5)">44,76</text>
<text x="235.7" y="78" transform="rotate(-90 235.7 78)">67,72</text>
<text x="200.5" y="82.6" transform="rotate(-35 200.5 82.6)">247,56</text>
<text x="84.6" y="84.4" transform="rotate(-35 84.6 84.4)">232,27</text>
<text x="121.1" y="93.2" transform="rotate(-90 121.1 93.2)">120</text>
<text x="243.1" y="95.2" transform="rotate(-90 243.1 95.2)">217,72</text>
<text x="251.9" y="102.7" transform="rotate(-90 251.9 102.7)">367,72</text>
<text x="87.4" y="111.8">24,12</text>
<text x="121.1" y="109.2" transform="rotate(-90 121.1 109.2)">200</text>
<text x="258.7" y="110.2" transform="rotate(-90 258.7 110.2)">517,72</text>
<text x="132.5" y="114.7" transform="rotate(-90 132.5 114.7)">564,76</text>
<text x="121" y="129.2" transform="rotate(-90 121 129.2)">200</text>
<text x="121" y="149.1" transform="rotate(-90 121 149.1)">200</text>
<text x="41.6" y="153.2" transform="rotate(-90 41.6 153.2)">1072,59</text>
<text x="163" y="153.2" transform="rotate(-90 163 153.2)">1072,59</text>
<text x="190.1" y="166.2">24,12</text>
<text x="121" y="169.2" transform="rotate(-90 121 169.2)">200</text>
<text x="132.5" y="173.9" transform="rotate(-90 132.5 173.9)">644,13</text>
<text x="121" y="189.1" transform="rotate(-90 121 189.1)">200</text>
<text x="258.7" y="186.1" transform="rotate(-90 258.7 186.1)">700,48</text>
<text x="84.1" y="194.5" transform="rotate(-35 84.1 194.5)">151,66</text>
<text x="201.5" y="193.6" transform="rotate(-35 201.5 193.6)">181,37</text>
<text x="251.9" y="193.5" transform="rotate(-90 251.9 193.5)">550,48</text>
<text x="243.1" y="198.1" transform="rotate(-90 243.1 198.1)">400,48</text>
<text x="84.4" y="208.5">62,33</text>
<text x="235.7" y="208.6" transform="rotate(-90 235.7 208.6)">250,48</text>
<text x="120.5" y="214.6" transform="rotate(-90 120.5 214.6)">44,13</text>
<text x="89.9" y="218.6">190,89</text>
<text x="193" y="222">353,77</text>
<text x="41.5" y="226.5">350,54</text>
<text x="92.5" y="226.5">244,64</text>
<text x="94.6" y="232.5">266,8</text>
<text x="157.8" y="229.5">350,54</text>
<text x="196.4" y="229.5">420,39</text>
<text x="198.5" y="235.5">462,52</text>
<text x="199.7" y="241.7">486,84</text>
<text x="358.5" y="275">SMT-V001-CDI002</text>
<text x="358.5" y="279.4">1087</text>
</g>
<g font-size="3.5">
<text x="50.3" y="90.5">Inicio Sección</text>
<text x="169" y="91.4">Inicio Sección</text>
<text x="130.2" y="123">Punto Extremo</text>
<text x="56.5" y="200">Final Sección</text>
<text x="172.5" y="198.2">Final Sección</text>
</g>
<g font-size="3.1">
<text x="312.7" y="246.8">Tolerancias para dimensiones lineales y angulares sin indicación individual</text>
<text x="312.7" y="250.4">de tolerancia, según ISO 2768-1:1989</text>
<text x="312.7" y="254">Zonas de rugosidad no especificada, Ra 3.2</text>
<text x="377.7" y="285.6">A3</text>
<text x="397" y="285.9">3 /3</text>
</g>
<g font-size="2.4">
<text x="271.2" y="244.4">MATERIAL:</text>
<text x="271.3" y="252">ACABADO SUPERFICIAL:</text>
<text x="271.4" y="247.9">Polycarbonate, Clear</text>
<text x="271.2" y="259.7">SCALE:</text>
<text x="350.6" y="260.8">DRAWN: Raúl Rodríguez G.</text>
<text x="391.2" y="260.6">22/01/2014</text>
<text x="350.6" y="267">CHECKED: Carlos Ruiz M.</text>
<text x="391.2" y="266.7">22/01/2014</text>
<text x="350.6" y="271.4">DWG NO:</text>
<text x="350.8" y="276.9">Id. Ref:</text>
<text x="350.8" y="282.8">REV</text>
<text x="371.2" y="282.9">SIZE</text>
<text x="390.9" y="282.9">SHEET</text>
</g>
</svg>
